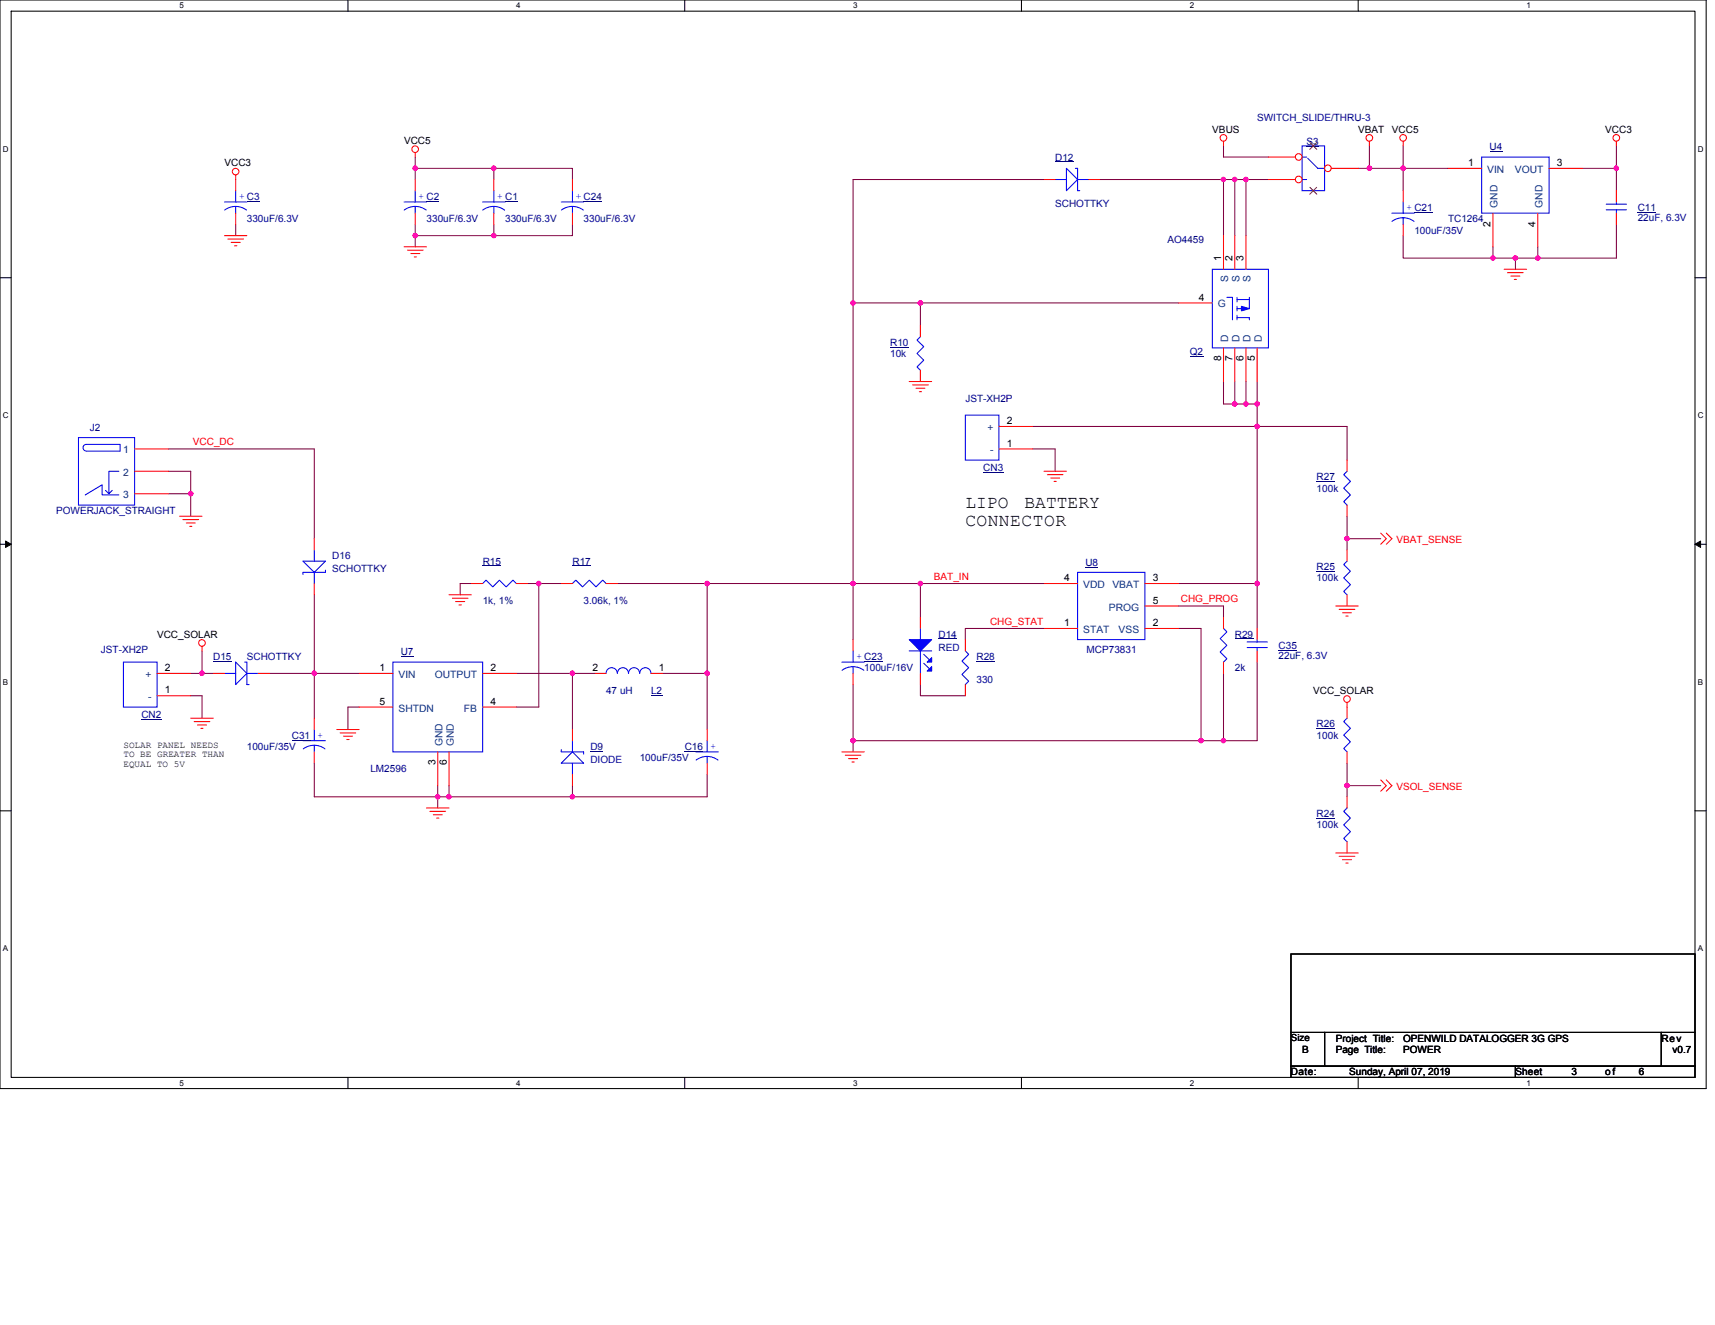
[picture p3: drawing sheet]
<svg xmlns="http://www.w3.org/2000/svg" width="279mm" height="216mm" viewBox="0 0 279 216" stroke-linecap="round" stroke-linejoin="round" font-family="sans-serif">
<path d="M0 0h278v177.4h-278zM1.8 1.8h274.3v173.8h-274.3z" fill="none" stroke="#000" stroke-width=".17"/>
<g fill="#fff">
<path d="M29.3 .2h.7v1.5h-.7z"/>
<path d="M29.3 175.7h.7v1.5h-.7z"/>
</g>
<path d="M56.7 0v1.8M56.7 175.6v1.8" fill="none" stroke="#000" stroke-width=".17"/>
<g fill="#fff">
<path d="M84.1 .2h.7v1.5h-.7z"/>
<path d="M84.1 175.7h.7v1.5h-.7z"/>
</g>
<path d="M111.5 0v1.8M111.5 175.6v1.8" fill="none" stroke="#000" stroke-width=".17"/>
<g fill="#fff">
<path d="M139 .2h.7v1.5h-.7z"/>
<path d="M139 175.7h.7v1.5h-.7z"/>
</g>
<path d="M166.4 0v1.8M166.4 175.6v1.8" fill="none" stroke="#000" stroke-width=".17"/>
<g fill="#fff">
<path d="M193.8 .2h.8v1.5h-.8z"/>
<path d="M193.8 175.7h.8v1.5h-.8z"/>
</g>
<path d="M221.3 0v1.8M221.3 175.6v1.8" fill="none" stroke="#000" stroke-width=".17"/>
<g fill="#fff">
<path d="M248.7 .2h.7v1.5h-.7z"/>
<path d="M248.7 175.7h.7v1.5h-.7z"/>
<path d="M.5 23.5h.9v1.5h-.9z"/>
<path d="M276.6 23.5h1v1.5h-1z"/>
<path d="M.5 67h.9v1.4h-.9z"/>
<path d="M276.6 67h1v1.4h-1z"/>
</g>
<path d="M0 45.3h1.8M276.1 45.3h1.9" fill="none" stroke="#000" stroke-width=".17"/>
<g fill="#fff">
<path d="M.5 110.4h.8v1.5h-.8z"/>
<path d="M276.6 110.4h.9v1.5h-.9z"/>
</g>
<path d="M0 88.7h1.8M276.1 88.7h1.9" fill="none" stroke="#000" stroke-width=".17"/>
<path d="M.9 88.2l.9 .5-.9 .5zM276.1 88.7l1-.5v1z" fill="#000" stroke="#000" stroke-width=".16"/>
<g fill="#fff">
<path d="M.5 153.8h.8v1.5h-.8z"/>
<path d="M276.6 153.8h.9v1.5h-.9z"/>
</g>
<path d="M0 132.1h1.8M276.1 132.1h1.9M210.3 155.4h65.8v12.8h-65.8zM210.3 168.2h5.5v5.5h-5.5zM210.3 173.7h36.6v1.9h-36.6zM215.8 168.2h54.9v5.5h-54.9zM246.9 173.7h29.2v1.9h-29.2zM270.7 168.2h5.4v5.5h-5.4z" fill="none" stroke="#000" stroke-width=".17"/>
<g fill="none" stroke="#800040" stroke-width=".17">
<path d="M38.4 36.6v1.8M67.6 27.4v1.9M67.6 38.4h12.9M67.6 38.4v1.8M67.6 25.6v1.8M67.6 36.6v1.8M67.6 27.4h12.9M80.5 27.4v1.9M80.5 27.4h12.8v1.9M80.5 36.6v1.8M93.3 36.6v1.8h-12.8M170.1 29.3h-31.1v20.1"/>
<path d="M179.2 29.3h20.1M199.3 29.3h1.9M199.3 23.8v1.8h7.4M199.3 29.3v9.1M201.2 29.3v9.1M201.2 29.3h1.8M203 29.3v9.1M203 29.3h3.7M221.3 27.4h1.8M223.1 27.4h5.5M223.1 23.8v3.6M228.6 23.8v3.6"/>
<path d="M228.6 27.4v3.7M228.6 27.4h7.3M228.6 38.4v3.7h14.6M257.9 27.4h5.4M263.3 27.4v3.7M263.3 36.6v5.5h-16.4M263.3 23.8v3.6M139 49.4h10.9M139 49.4v45.7M149.9 49.4v3.6M149.9 49.4h42.1M243.2 40.2v1.9"/>
<path d="M243.2 42.1h3.7M246.9 42.1v1.8M250.5 40.2v1.9M27.4 76.8h3.7v3.7M27.4 73.2h23.8v14.6M168.2 69.5h36.6M168.2 73.2h3.7v3.6M199.3 62.2v3.6h1.9M201.2 65.8h1.8M201.2 62.2v3.6M203 65.8h1.8M203 62.2v3.6"/>
<path d="M204.8 69.5v25.6M204.8 65.8v3.7M204.8 62.2v3.6M204.8 69.5h14.7v5.5M27.4 80.5h3.7M31.1 80.5v3.6M51.2 96.9v12.8M76.8 95.1h-1.8v1.8M85.9 95.1h1.9M87.8 95.1v20.1h-3.7M87.8 95.1h3.6M100.6 95.1h14.6"/>
<path d="M115.2 95.1v14.6M115.2 95.1h23.8M139 95.1v9.1M139 95.1h10.9M149.9 95.1h20.2M149.9 95.1v5.5M192 95.1h12.8M192 98.7h7.3v1.9M204.8 95.1v7.3M219.5 87.8h5.4M219.5 87.8v1.8M219.5 84.1v3.7"/>
<path d="M31.1 109.7h1.8M31.1 113.4h1.8v3.6M32.9 106.1v3.6M32.9 109.7h1.8M43.9 109.7h7.3M51.2 109.7h7.3M51.2 109.7v7.3M58.5 115.2h-1.8v3.7M84.1 109.7h9.2M93.3 109.7v9.2M93.3 109.7h3.6M107.9 109.7h7.3"/>
<path d="M115.2 109.7v9.2M139 111.5v9.2M149.9 111.5v1.9h7.4M170.1 102.4h-12.8v1.8M192 102.4h3.7v18.3M199.3 109.7v11M204.8 107.9v12.8h-5.5M51.2 124.4v5.4h20.1M71.3 129.8v1.9M71.3 128v1.8M71.3 129.8h1.9M73.2 128v1.8"/>
<path d="M73.2 129.8h20.1M93.3 128v1.8M115.2 126.2v3.6h-21.9M139 120.7v1.8M139 120.7h56.7M195.7 120.7h3.6M219.5 128h5.4M219.5 128v1.8M219.5 124.4v3.6"/>
</g>
<g fill="#f0f" stroke="#f0f" stroke-width=".17">
<circle cx="204.8" cy="95.1" r=".36"/>
<circle cx="204.8" cy="69.5" r=".36"/>
<circle cx="149.9" cy="95.1" r=".36"/>
<circle cx="199.3" cy="120.7" r=".35"/>
<circle cx="195.7" cy="120.7" r=".36"/>
<circle cx="139" cy="120.7" r=".35"/>
<circle cx="219.4" cy="87.8" r=".36"/>
<circle cx="219.4" cy="128" r=".36"/>
<circle cx="228.6" cy="27.4" r=".36"/>
<circle cx="246.9" cy="42" r=".36"/>
<circle cx="243.2" cy="42" r=".35"/>
<circle cx="250.5" cy="42" r=".36"/>
<circle cx="263.3" cy="27.4" r=".36"/>
<circle cx="93.2" cy="109.7" r=".36"/>
<circle cx="73.1" cy="129.8" r=".36"/>
<circle cx="51.2" cy="109.7" r=".36"/>
<circle cx="115.2" cy="109.7" r=".36"/>
<circle cx="93.2" cy="129.8" r=".35"/>
<circle cx="71.3" cy="129.8" r=".35"/>
<circle cx="87.8" cy="95.1" r=".36"/>
<circle cx="115.2" cy="95.1" r=".36"/>
<circle cx="32.9" cy="109.7" r=".36"/>
<circle cx="203" cy="29.2" r=".35"/>
<circle cx="31.1" cy="80.4" r=".36"/>
<circle cx="201.2" cy="29.2" r=".36"/>
<circle cx="201.2" cy="65.8" r=".36"/>
<circle cx="204.8" cy="65.8" r=".36"/>
<circle cx="203" cy="65.8" r=".35"/>
<circle cx="139" cy="49.4" r=".36"/>
<circle cx="149.9" cy="49.4" r=".36"/>
<circle cx="139" cy="95.1" r=".36"/>
<circle cx="199.3" cy="29.2" r=".35"/>
<circle cx="223.1" cy="27.4" r=".36"/>
<circle cx="67.6" cy="27.4" r=".36"/>
<circle cx="80.4" cy="27.4" r=".36"/>
<circle cx="67.7" cy="38.4" r=".36"/>
<circle cx="80.4" cy="38.4" r=".35"/>
</g>
<g fill="none" stroke="#f00" stroke-width=".17">
<path d="M36.6 38.4h3.6M37.1 38.9h2.6M37.7 39.5h1.4M38.4 34.7v1.9M38.4 28.5v2.6M67.6 24.9v.7M67.6 29.3v1.8M67.6 34.7v1.9M199.3 23v.8M199.3 38.4v5.5M201.2 38.4v5.5M203 38.4v5.5"/>
<path d="M223.1 23v.8M228.6 23v.8M228.6 31.1v1.8M228.6 36.6v1.8M263.3 23v.8M263.3 31.1v1.8M263.3 34.7v1.9M38.2 40h.4M65.8 40.2h3.7M66.4 40.8h2.5M66.9 41.3h1.5M67.5 41.9h.3"/>
<path d="M192 49.4h5.5M199.3 56.7v5.5M201.2 56.7v5.5M203 56.7v5.5M204.8 56.7v5.5M245 43.9h3.7M245.6 44.4h2.6M246.1 45h1.5M246.7 45.5h.4M21.9 73.2h5.5M21.9 76.8h5.5M148.1 62.2h3.7"/>
<path d="M148.7 62.7h2.5M149.2 63.3h1.5M149.8 63.8h.3M162.8 73.2h5.4M162.8 69.5h5.4M170.1 76.8h3.6M170.6 77.3h2.6M171.2 77.9h1.4M171.7 78.4h.4M21.9 80.5h5.5M29.3 84.1h3.6M29.8 84.7h2.6"/>
<path d="M30.4 85.2h1.4M30.9 85.8h.4M51.2 95.1v1.8M51.2 87.8v1.8M73.2 96.9h3.6M73.7 97.5h2.5M74.2 98h1.5M74.8 98.6h.4M76.8 95.1h1.8M84.1 95.1h1.8M91.4 95.1h1.9M98.7 95.1h1.9"/>
<path d="M170.1 95.1h5.5M186.5 95.1h5.5M186.5 98.7h5.5M217.6 98.7h3.7M218.2 99.3h2.5M218.7 99.8h1.5M219.5 89.6v1.8M219.5 96.9v1.8M224.9 86.9l.9 .9-.9 .9M225.8 86.9l1 .9-1 .9M25.6 113.4h5.5M25.6 109.7h5.5"/>
<path d="M31.1 117h3.6M31.6 117.6h2.6M32.2 118.1h1.4M32.7 118.7h.4M32.9 105.3v.8M34.7 109.7h1.9M42.1 109.7h1.8M51.2 117v1.9M54.9 118.9h3.6M55.4 119.4h2.6M55.9 120h1.5M115.2 118.9v1.8"/>
<path d="M139 104.2v1.9M139 109.7v1.8M157.3 104.2v1.9M157.3 111.5v1.9M170.1 102.4h5.5M186.5 102.4h5.5M199.3 100.6v1.8M199.3 107.9v1.8M204.8 102.4v1.8M204.8 106.1v1.8M219.3 100.4h.3M219.5 114.5v2.5"/>
<path d="M51.2 122.5v1.9M56.5 120.5h.4M69.5 131.7h3.7M70 132.2h2.6M70.6 132.8h1.5M71.1 133.3h.4M115.2 124.4v1.8M137.2 122.5h3.6M137.7 123.1h2.6M138.2 123.6h1.5M138.8 124.2h.4M217.6 139h3.7"/>
<path d="M218.2 139.5h2.5M219.5 122.5v1.9M224.9 127.1l.9 .9-.9 .9M225.8 127.1l1 .9-1 .9M218.7 140.1h1.5M219.3 140.6h.3"/>
<circle cx="38.4" cy="28" r=".54"/>
<circle cx="67.6" cy="24.3" r=".54"/>
<circle cx="199.3" cy="22.5" r=".54"/>
<circle cx="223.1" cy="22.5" r=".54"/>
<circle cx="228.6" cy="22.5" r=".54"/>
<circle cx="263.3" cy="22.5" r=".54"/>
<circle cx="32.9" cy="104.8" r=".54"/>
<circle cx="219.4" cy="113.9" r=".54"/>
</g>
<g fill="none" stroke="#00f" stroke-width=".17">
<path d="M36.6 32.9h3.6M36.6 34.2a2.96 2.96 0 0 1 3.6 0M38.4 33.6v1.1M38.4 31.1v1.8M65.8 32.9h3.7M65.8 34.2l1.1-.5 .7-.1 .8 .1 1 .5M67.6 33.6v1.1M67.6 31.1v1.8M226.8 34.7h3.6M226.8 36.1l1-.5 .8-.1 1.1 .2 .7 .4M228.6 35.5v1.1M228.6 32.9v1.8"/>
<path d="M261.7 34.2h3.3M261.7 33.3h3.3M263.3 32.9v.4M263.3 34.2v.5M197.5 43.9h9.2v12.8h-9.2zM199.9 48.5h.9v3.6M201.5 49.9v.8M201.5 51.4v.7M201.5 50.3h1.1M201.5 48.5v.7M201.5 48.8h2M201.5 51.8h2v.3"/>
<path d="M203.5 48.5v1.8M12.8 71.3h9.1v11h-9.1zM14.1 72.4a.54 .54 0 0 0-.6 .6 .54 .54 0 0 0 .6 .5M14.1 72.4h5.5v1.1h-5.5M17.2 79.9l.5 .6M19.4 76.8h-1.7v3.7l.6-.6M157.3 67.6h5.5v7.4h-5.5zM13.9 80.6l2.7-1.6v1.6h2.8M49.4 91.4h3.6l-1.8 1.9zM51.2 89.6v1.8M51.2 93.3v1.8M53 92.9v.4h-3.6v.3"/>
<path d="M78.6 95.1l.6-.6 1.1 1.1 1.1-1.1 1.1 1.1 1.1-1.1 .5 .6M93.3 95.1l.5-.6 1.1 1.1 1.1-1.1 1.1 1.1 1.1-1.1 .5 .6M175.6 93.3h10.9v10.9h-10.9zM219.5 91.4l-.6 .6 1.1 1.1-1.1 1.1 1.1 1.1-1.1 1.1 .6 .5M20.1 107.9h5.5v7.3h-5.5zM36.6 109.7h1.8M38.4 107.9l1.8 1.8-1.8 1.8zM39.9 107.9h.3v3.6h.4M40.2 109.7h1.9M51.2 118.9v1.8M98.7 109.7a.91 .91 0 0 1 1-.9 .91 .91 0 0 1 .9 .9M100.6 109.7a.91 .91 0 0 1 .9-.9 .91 .91 0 0 1 .9 .9 .9 .9 0 0 1 .9-.9 .9 .9 0 0 1 .9 .9"/>
<path d="M104.2 109.7a.91 .91 0 0 1 .9-.9 .91 .91 0 0 1 .9 .9M137.2 107.9h3.6M137.2 109.2a2.96 2.96 0 0 1 3.5 0M139 108.6v1.1M139 106.1v1.8M157.3 106.1l.5 .5-1.1 1.1 1.1 1.1-1.1 1.1 1.1 1.1-.5 .5M199.3 102.4l.6 .6-1.1 1.1 1.1 1.1-1.1 1 1.1 1.1-.6 .6M203.2 105.5h3.3M203.2 104.6h3.3M204.8 104.2v.4M204.8 105.5v.6M219.5 117l-.6 .6 1.1 1.1-1.1 1.1 1.1 1.1-1.1 1.1 .6 .5"/>
<path d="M49.4 120.7h3.6M49.4 122a2.93 2.93 0 0 1 3.5 0M51.2 121.4v1.1M113.4 122.5h3.6M113.4 123.8a2.96 2.96 0 0 1 3.6 0M115.2 123.3v1.1M115.2 120.7v1.8"/>
</g>
<g fill="none" stroke="#000080" stroke-width=".16">
<path d="M40.2 32.8h2.1M69.5 32.8h2.1M230.4 34.6h3M266.8 34.6h3M193.8 58h2.2M160.2 77h3.3M78.6 92.2h3M93.3 92.2h3M176.8 92.4h2.1M214.5 93.2h3M23 117.3h3.3M34.7 107.8h3"/>
<path d="M140.8 107.8h3M159.1 107.8h3M201.2 104.1h3M208.3 105.9h3M214.5 118.7h3M47.5 120.6h3M111.5 122.4h3.1"/>
</g>
<path d="M202.2 49.9l1.3 .4-1.3 .4z" fill-rule="evenodd" fill="#00f" stroke="#00f" stroke-width=".17"/>
<path d="M106.1 113.2h1.8v.1h-1.8z" fill="#000080"/>
<g fill="none" stroke="#f00" stroke-width=".17">
<path d="M80.5 29.3v1.8M80.5 34.7v1.9M170.1 29.3h1.8M177.4 29.3h1.8M235.9 27.4h5.5M243.2 34.7v5.5M250.5 34.7v5.5M252.4 27.4h5.5M149.9 53v1.9M149.9 60.3v1.9M219.5 75v1.8M219.5 82.3v1.8"/>
<path d="M58.5 109.7h5.5M58.5 115.2h5.5M78.6 109.7h5.5M78.6 115.2h5.5M96.9 109.7h1.8M106.1 109.7h1.8M149.9 100.6v1.8M149.9 109.7v1.8M71.3 122.5v5.5M73.2 122.5v5.5M219.5 129.8v1.9M219.5 137.2v1.8"/>
</g>
<g fill="none" stroke="#00f" stroke-width=".17">
<path d="M78.6 32.9h3.7M78.7 34.2a2.92 2.92 0 0 1 3.5 0M80.5 33.6v1.1M80.5 31.1v1.8M171.9 29.3h1.8M173.7 27.4l1.9 1.9-1.9 1.8zM175.2 27.4h.4v3.7h.3M175.6 29.3h1.8M212.1 25.6h.8M212.1 29.3h.8M212.1 23.8h3.7v7.3h-3.7zM213 25.8l1.7 1.6h1.1"/>
<path d="M241.4 25.6h11v9.1h-11zM149.9 54.9l-.5 .5 1.1 1.1-1.1 1.1 1.1 1.1-1.1 1.1 .5 .5M219.5 76.8l-.6 .5 1.1 1.1-1.1 1.1 1.1 1.1-1.1 1.1 .6 .6M64 107.9h14.6v14.6h-14.6zM148.1 106.1h3.7M149.9 102.4v1.8M149.9 106.1v3.6M150.5 106.6l.9 .9M150.5 108.1l.9 .9M219.5 131.7l-.6 .5 1.1 1.1-1.1 1.1 1.1 1.1-1.1 1.1 .6 .6"/>
</g>
<path d="M82.3 32.8h2.1M171.9 26.4h3M242.7 24.7h2.1M145 56.6h3M214.5 78.5h3M65.3 107h2.1M152.9 104.1h3M214.5 133.4h3" fill="none" stroke="#000080" stroke-width=".16"/>
<g fill="#00f" stroke="#00f" stroke-width=".17">
<path d="M148.1 104.2h3.7l-1.9 1.9z" fill-rule="evenodd"/>
<path d="M151 107.9l.8-.7v.7z" fill-rule="evenodd"/>
<path d="M151 109.3l.8-.7v.7z" fill-rule="evenodd"/>
</g>
<path d="M212.9 23.8h2v.1h-2z" fill="#000080"/>
<circle cx="216.3" cy="27.4" r=".54" fill="#fff" stroke="#f00" stroke-width=".17"/>
<path d="M216.9 27.4h4.4" fill="none" stroke="#f00" stroke-width=".17"/>
<circle cx="211.6" cy="25.6" r=".54" fill="#fff" stroke="#f00" stroke-width=".17"/>
<path d="M206.7 25.6h4.3" fill="none" stroke="#f00" stroke-width=".17"/>
<circle cx="211.6" cy="29.2" r=".54" fill="#fff" stroke="#f00" stroke-width=".17"/>
<path d="M93.3 29.3v1.8M93.3 34.7v1.9M206.7 29.3h4.3M214 31.1h.1M214 23.8h.1M93.3 118.9v1.8M93.3 126.2v1.8" fill="none" stroke="#f00" stroke-width=".17"/>
<path d="M213.4 23.2l1.1 1.1M213.4 30.5l1.1 1.1M214.5 23.2l-1.1 1.1M214.5 30.5l-1.1 1.1" fill="none" stroke="#804000" stroke-width=".16"/>
<path d="M91.4 32.9h3.7M91.5 34.2a2.96 2.96 0 0 1 3.5 0M93.3 33.6v1.1M93.3 31.1v1.8M91.4 122.2v.3h3.7v.4M93.3 122.5l1.8 1.9h-3.7zM93.3 124.4v1.8M93.3 120.7v1.8" fill="none" stroke="#00f" stroke-width=".17"/>
<path d="M95.1 32.8h3M96.2 122.4h2.1" fill="none" stroke="#000080" stroke-width=".16"/>
<g fill="#f0f" stroke="#f0f" stroke-width=".17">
<circle cx="204.8" cy="95.1" r=".36"/>
<circle cx="204.8" cy="69.5" r=".36"/>
<circle cx="149.9" cy="95.1" r=".36"/>
<circle cx="199.3" cy="120.7" r=".35"/>
<circle cx="195.7" cy="120.7" r=".36"/>
<circle cx="139" cy="120.7" r=".35"/>
<circle cx="219.4" cy="87.8" r=".36"/>
<circle cx="219.4" cy="128" r=".36"/>
<circle cx="228.6" cy="27.4" r=".36"/>
<circle cx="246.9" cy="42" r=".36"/>
<circle cx="243.2" cy="42" r=".35"/>
<circle cx="250.5" cy="42" r=".36"/>
<circle cx="263.3" cy="27.4" r=".36"/>
<circle cx="93.2" cy="109.7" r=".36"/>
<circle cx="73.1" cy="129.8" r=".36"/>
<circle cx="51.2" cy="109.7" r=".36"/>
<circle cx="115.2" cy="109.7" r=".36"/>
<circle cx="93.2" cy="129.8" r=".35"/>
<circle cx="71.3" cy="129.8" r=".35"/>
<circle cx="87.8" cy="95.1" r=".36"/>
<circle cx="115.2" cy="95.1" r=".36"/>
<circle cx="32.9" cy="109.7" r=".36"/>
<circle cx="203" cy="29.2" r=".35"/>
<circle cx="31.1" cy="80.4" r=".36"/>
<circle cx="201.2" cy="29.2" r=".36"/>
<circle cx="201.2" cy="65.8" r=".36"/>
<circle cx="204.8" cy="65.8" r=".36"/>
<circle cx="203" cy="65.8" r=".35"/>
<circle cx="139" cy="49.4" r=".36"/>
<circle cx="149.9" cy="49.4" r=".36"/>
<circle cx="139" cy="95.1" r=".36"/>
<circle cx="199.3" cy="29.2" r=".35"/>
<circle cx="223.1" cy="27.4" r=".36"/>
<circle cx="67.6" cy="27.4" r=".36"/>
<circle cx="80.4" cy="27.4" r=".36"/>
<circle cx="67.7" cy="38.4" r=".36"/>
<circle cx="80.4" cy="38.4" r=".35"/>
</g>
<g font-size="2.9">
<text x="157.3" y="82.8">LIPO</text>
<text x="166.9" y="82.8">BATTERY</text>
<text x="157.3" y="85.7">CONNECTOR</text>
</g>
<g font-size="1.7">
<text x="239.2" y="27.1">1</text>
<text x="253.6" y="27.1">3</text>
<text x="242.8" y="36.9" transform="rotate(-90 242.8 36.9)">2</text>
<text x="250.1" y="36.9" transform="rotate(-90 250.1 36.9)">4</text>
<text x="198.9" y="42.6" transform="rotate(-90 198.9 42.6)">1</text>
<text x="200.8" y="42.6" transform="rotate(-90 200.8 42.6)">2</text>
<text x="202.6" y="42.6" transform="rotate(-90 202.6 42.6)">3</text>
<text x="195.3" y="49">4</text>
<text x="198.9" y="58.9" transform="rotate(-90 198.9 58.9)">8</text>
<text x="200.8" y="58.9" transform="rotate(-90 200.8 58.9)">7</text>
<text x="202.6" y="58.9" transform="rotate(-90 202.6 58.9)">6</text>
<text x="204.4" y="58.9" transform="rotate(-90 204.4 58.9)">5</text>
<text x="164" y="69.1">2</text>
<text x="164" y="72.8">1</text>
<text x="173.4" y="94.7">4</text>
<text x="187.8" y="94.7">3</text>
<text x="187.8" y="98.4">5</text>
<text x="173.4" y="102">1</text>
<text x="187.8" y="102">2</text>
<text x="26.9" y="109.3">2</text>
<text x="26.9" y="113">1</text>
<text x="61.8" y="109.3">1</text>
<text x="79.9" y="109.3">2</text>
<text x="96.5" y="109.3">2</text>
<text x="107.3" y="109.3">1</text>
<text x="61.8" y="114.8">5</text>
<text x="79.9" y="114.8">4</text>
<text x="70.9" y="124.7" transform="rotate(-90 70.9 124.7)">3</text>
<text x="72.8" y="124.7" transform="rotate(-90 72.8 124.7)">6</text>
</g>
<g font-size="1.7" fill="#004080">
<text x="242.3" y="28.2">VIN</text>
<text x="246.8" y="28.2">VOUT</text>
<text x="244" y="33.8" transform="rotate(-90 244 33.8)">GND</text>
<text x="251.3" y="33.8" transform="rotate(-90 251.3 33.8)">GND</text>
<text x="200.1" y="45.9" transform="rotate(-90 200.1 45.9)">S</text>
<text x="201.9" y="45.9" transform="rotate(-90 201.9 45.9)">S</text>
<text x="203.8" y="45.9" transform="rotate(-90 203.8 45.9)">S</text>
<text x="198.4" y="50.1">G</text>
<text x="200.1" y="55.8" transform="rotate(-90 200.1 55.8)">D</text>
<text x="201.9" y="55.8" transform="rotate(-90 201.9 55.8)">D</text>
<text x="203.8" y="55.8" transform="rotate(-90 203.8 55.8)">D</text>
<text x="205.6" y="55.8" transform="rotate(-90 205.6 55.8)">D</text>
<text x="160.9" y="70.2">+</text>
<text x="20.1" y="73.9">1</text>
<text x="20.1" y="77.5">2</text>
<text x="161.3" y="73.9">-</text>
<text x="20.1" y="81.2">3</text>
<text x="176.5" y="95.8">VDD</text>
<text x="181.2" y="95.8">VBAT</text>
<text x="180.7" y="99.5">PROG</text>
<text x="176.5" y="103.1">STAT</text>
<text x="182.2" y="103.1">VSS</text>
<text x="23.7" y="110.5">+</text>
<text x="64.9" y="110.5">VIN</text>
<text x="70.8" y="110.5">OUTPUT</text>
<text x="24.1" y="114.1">-</text>
<text x="64.9" y="116">SHTDN</text>
<text x="75.6" y="116">FB</text>
<text x="72.1" y="121.6" transform="rotate(-90 72.1 121.6)">GND</text>
<text x="73.9" y="121.6" transform="rotate(-90 73.9 121.6)">GND</text>
</g>
<g font-size="1.6">
<text x="65.8" y="23.4">VCC5</text>
<text x="197.5" y="21.6">VBUS</text>
<text x="221.3" y="21.6">VBAT</text>
<text x="226.8" y="21.6">VCC5</text>
<text x="261.5" y="21.6">VCC3</text>
<text x="36.6" y="27.1">VCC3</text>
<text x="25.6" y="103.9">VCC_SOLAR</text>
<text x="214" y="113">VCC_SOLAR</text>
<text x="210.3" y="169.7">Size</text>
<text x="212.1" y="171.6">B</text>
<text x="217.6" y="169.7">Project Title:</text>
<text x="217.6" y="171.6">Page Title:</text>
<text x="228.6" y="171.6">POWER</text>
<text x="228.6" y="169.7">OPENWILD DATALOGGER 3G GPS</text>
<text x="270.7" y="169.7">Rev</text>
<text x="272.5" y="171.6">v0.7</text>
<text x="210.3" y="175.2">Date:</text>
<text x="219.8" y="175.2">Sunday, April 07, 2019</text>
<text x="246.9" y="175.2">Sheet</text>
<text x="256" y="175.2">3</text>
<text x="261.5" y="175.2">of</text>
<text x="267" y="175.2">6</text>
</g>
<g font-size="1.6" fill="#000080">
<text x="204.8" y="19.8">SWITCH_SLIDE/THRU-3</text>
<text x="212.9" y="23.6">S3</text>
<text x="171.9" y="26.2">D12</text>
<text x="242.7" y="24.5">U4</text>
<text x="171.9" y="33.7">SCHOTTKY</text>
<text x="266.8" y="34.4">C11</text>
<text x="40.2" y="36.2">330uF/6.3V</text>
<text x="69.5" y="36.2">330uF/6.3V</text>
<text x="82.3" y="36.2">330uF/6.3V</text>
<text x="95.1" y="36.2">330uF/6.3V</text>
<text x="190.2" y="39.5">AO4459</text>
<text x="230.4" y="38.1">100uF/35V</text>
<text x="235.9" y="36.2">TC1264</text>
<text x="266.8" y="36">22uF, 6.3V</text>
<text x="145" y="56.3">R10</text>
<text x="145" y="58.2">10k</text>
<text x="193.8" y="57.8">Q2</text>
<text x="157.3" y="65.5">JST-XH2P</text>
<text x="14.6" y="70.2">J2</text>
<text x="160.2" y="76.8">CN3</text>
<text x="9.1" y="83.8">POWERJACK_STRAIGHT</text>
<text x="214.5" y="78.3">R27</text>
<text x="214.5" y="80.1">100k</text>
<text x="54.1" y="91.1">D16</text>
<text x="54.1" y="93.3">SCHOTTKY</text>
<text x="78.6" y="92">R15</text>
<text x="93.3" y="92">R17</text>
<text x="176.8" y="92.2">U8</text>
<text x="214.5" y="92.9">R25</text>
<text x="214.5" y="94.7">100k</text>
<text x="78.6" y="98.4">1k, 1%</text>
<text x="95.1" y="98.4">3.06k, 1%</text>
<text x="16.4" y="106.4">JST-XH2P</text>
<text x="34.7" y="107.5">D15</text>
<text x="40.2" y="107.5">SCHOTTKY</text>
<text x="65.3" y="106.8">U7</text>
<text x="152.9" y="103.9">D14</text>
<text x="152.9" y="106.1">RED</text>
<text x="159.1" y="107.5">R28</text>
<text x="177" y="106.4">MCP73831</text>
<text x="201.2" y="103.9">R29</text>
<text x="208.3" y="105.7">C35</text>
<text x="208.3" y="107.4">22uF, 6.3V</text>
<text x="98.7" y="113">47 uH</text>
<text x="106.1" y="113">L2</text>
<text x="140.8" y="109.4">100uF/16V</text>
<text x="159.1" y="111.2">330</text>
<text x="201.2" y="109.4">2k</text>
<text x="23" y="117.1">CN2</text>
<text x="214.5" y="118.5">R26</text>
<text x="40.2" y="122.2">100uF/35V</text>
<text x="47.5" y="120.4">C31</text>
<text x="60.3" y="125.8">LM2596</text>
<text x="96.2" y="122.2">D9</text>
<text x="96.2" y="124.4">DIODE</text>
<text x="104.2" y="124">100uF/35V</text>
<text x="111.5" y="122.2">C16</text>
<text x="214.5" y="120.4">100k</text>
<text x="214.5" y="133.1">R24</text>
<text x="214.5" y="135">100k</text>
</g>
<g font-size="1.6" fill="#f00">
<text x="31.4" y="72.6">VCC_DC</text>
<text x="227.5" y="88.5">VBAT_SENSE</text>
<text x="152.1" y="94.5">BAT_IN</text>
<text x="161.3" y="101.8">CHG_STAT</text>
<text x="192.4" y="98.2">CHG_PROG</text>
<text x="227.5" y="128.8">VSOL_SENSE</text>
</g>
<g font-size="1.5" fill="#00f">
<text x="38.9" y="32.5">+ C3</text>
<text x="68.2" y="32.5">+ C2</text>
<text x="81" y="32.5">+ C1</text>
<text x="93.8" y="32.5">+ C24</text>
<text x="229.2" y="34.3">+ C21</text>
<text x="139.5" y="107.4">+ C23</text>
<text x="51.8" y="120.2">+</text>
<text x="115.8" y="122.1">+</text>
</g>
<g font-size="1.5">
<text x="20.1" y="121.9">SOLAR PANEL NEEDS</text>
<text x="20.1" y="123.4">TO BE GREATER THAN</text>
<text x="20.1" y="124.9">EQUAL TO 5V</text>
</g>
<g font-size="1.3">
<text x="29.3" y="1.4">5</text>
<text x="84.1" y="1.4">4</text>
<text x="139" y="1.4">3</text>
<text x="193.8" y="1.4">2</text>
<text x="248.7" y="1.4">1</text>
<text x=".5" y="24.7">D</text>
<text x="276.6" y="24.7">D</text>
<text x=".5" y="68.2">C</text>
<text x="276.6" y="68.2">C</text>
<text x=".5" y="111.6">B</text>
<text x="276.6" y="111.6">B</text>
<text x=".5" y="155">A</text>
<text x="276.6" y="155">A</text>
<text x="29.3" y="176.9">5</text>
<text x="84.1" y="176.9">4</text>
<text x="139" y="176.9">3</text>
<text x="193.8" y="176.9">2</text>
<text x="248.7" y="176.9">1</text>
</g>
</svg>
